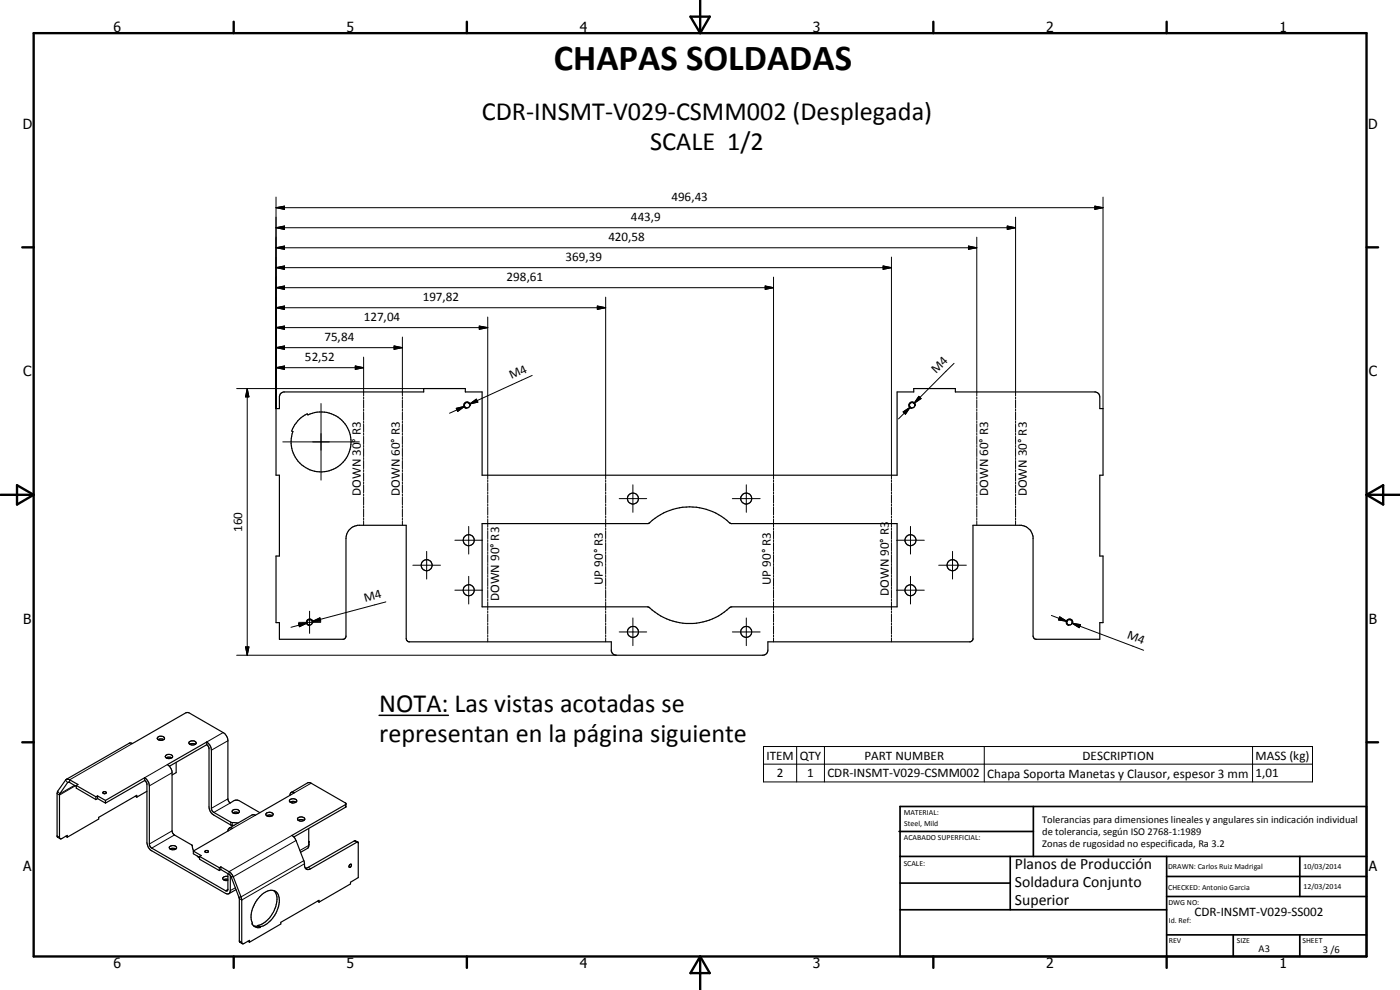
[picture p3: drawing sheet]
<svg xmlns="http://www.w3.org/2000/svg" width="420mm" height="297mm" viewBox="0 0 420 297" stroke-linecap="round" stroke-linejoin="round" font-family="sans-serif">
<g fill="none" stroke="#000" stroke-width=".35">
<path d="M84.3 118l.7-.4h42.2v-1h12.4v1h5.1v25h124.5v-25h5v-1h12.5v1l42.4 .1 .5 .3 .4 .8 .1 3.8h.9v20h-.9v24.2h.9v20h-.9v5h-19.3l-.5-.3-.3-.7v-29.7a4 4 0 0 0-3.5-3.5h-14.5v34.2l-.8 .8h-60.7v2.5a1.52 1.52 0 0 1-1.6 1.5h-44l-.8-.3-.6-.9v-2.8h-60.8l-.6-.4-.2-.6v-34h-14.6a4 4 0 0 0-3.5 4v29.5l-.2 .4-.5 .3h-19.2v-5h-1.1v-20h1.1v-24.2h-1.1v-20h1.1v-3.5zM89.9 125.8l2.3-1.6 .2 .3a9 9 0 0 1 12.8 6.4 9 9 0 0 1-9.6 10.6 9 9 0 0 1-7.7-12l-.4-.2 .3-.6 .7-1.3zM144.7 157.1h49.8a17.8 17.8 0 0 1 24.4-.3l.5 .3h49.8v25l-50 .1a17.9 17.9 0 0 1-24.7-.1h-49.8zM19.9 233.8l18.9-10.8 .9 .1 16.2-9.3 .8 .1 10.3 5.9a3 3 0 0 1 1.4 2.4v17.7l.7 1a2.82 2.82 0 0 1 2.2-.8l6.7 3.7M22.9 236l-2.2-1.3h-.3l-2.5 3.6v13.1l.2 .3M22.9 235.7l.5-.3-2.8-1.6h-.6l-2.8 3.8-.1 13.4 1 .6M22.9 235.7v.8l5.9 3.4M22.9 235.7l5.9 3.4M28.8 239.1v.8M29.3 239.6l2.4 1.4M29.3 238.8l2.4 1.4M29.3 239.6l-.5 .3"/>
<path d="M29.3 238.8v.8M29.3 238.8l-.5 .3M30.9 237.7l.6-.2 .5 .3a.6 .6 0 0 1-.6 .4 .6 .6 0 0 1-.6-.4zM40.6 238.9l.5 .3M41.1 239.2v-.6l-11.5 6.6v.5l-9.4 5.5M43.4 234.2l.7 1v17.7a3 3 0 0 0 1.4 2.4l22.2 12.8a.89 .89 0 0 0 1 0 .89 .89 0 0 0 .4-.9v-4.6M43.4 233.3l1.3 1.6 .1 .9v17.4l.6 1.2 22.6 12.9 .4-.5v-4.7M43.4 234.2l-11.7 6.8M43.4 233.3l-11.7 6.9M43.4 233.3v.9M44.1 237.4l-3 1.8M47.4 221.2a1.19 1.19 0 0 1 1.9 .5 1.29 1.29 0 0 1-2.1-.2z"/>
<path d="M47.4 221.9l.9-.2 .8 .2M49.8 226.7a1.24 1.24 0 0 1 2 .4 1.33 1.33 0 0 1-2.2-.2zM49.9 227.4l.8-.2 .9 .2M52.9 228.7v3.1l-1.3 .7M56.8 222.5h.2a1.36 1.36 0 0 1 1.7 .1l.2 .3a1.15 1.15 0 0 1-1.2 .7 1.15 1.15 0 0 1-1-.9zM56.9 223.3l.7-.2 1 .2M62 223.4l.7 1.1v17.6a3 3 0 0 0 1.5 2.5l5 2.9 1.1 .1M62 222.6a3.1 3.1 0 0 1 1.4 2.5l.2 18 .6 .7 5.2 3 2.1 .1M62 222.6l-11.8 6.8a3.6 3.6 0 0 1 1.4 2.2l.1 18.1 .7 .8 5.2 3 .5 1.8M62 223.4l-11.2 6.5M62 222.6v.8M87 238.6a.84 .84 0 0 1 .4-.9 .84 .84 0 0 1 1 .1l-11.7 6.8-1.1-.1-6.8 4"/>
<path d="M87.4 237.7l5-2.8h.8l10.6 6.2-.1 1.1-15.5 8.9M19.7 250.9l.5 .3M20.2 251.2v-.5l-2.1 1M31.7 240.2v.8M50.8 254.1a1.28 1.28 0 0 1 2.2 .4 1.32 1.32 0 0 1-2.2-.2zM51 254.8a1.54 1.54 0 0 1 1.7 0M58 255.4v.8l1.9 1.1M58 255.4l2.4 1.3-.5 .3M59.2 256.8l.7 .7M59.9 257v.8l5.9 3.4M59.9 257l5.9 3.3M61.5 255.4l.8-.2 .3 .2a.57 .57 0 0 1-.6 .4 .57 .57 0 0 1-.5-.4z"/>
<path d="M68.4 249.4a.88 .88 0 0 1 .4-.9 .88 .88 0 0 1 1 0l-11.8 6.9M69.8 243.1l.2-.1a1.39 1.39 0 0 1 1.8 .3 1.1 1.1 0 0 1-1 .8 1.1 1.1 0 0 1-1.1-.8zM69.9 243.9l.6-.2 1.1 .2M79.8 244.1a1.2 1.2 0 0 1 2.1 .4 1.24 1.24 0 0 1-2.1-.2zM80 244.8a1.54 1.54 0 0 1 1.7 0M86.9 240.1a1.28 1.28 0 0 1 2.2 .3 1.18 1.18 0 0 1-1.2 .6 1.18 1.18 0 0 1-1-.9zM87.7 240.5v.4M87.7 240.5l1.1 .2M87.7 240.5l-.6 .2M89.3 245.5a1.28 1.28 0 0 1 2.2 .4 1.18 1.18 0 0 1-1.2 .5 1.18 1.18 0 0 1-1-.9zM89.5 246.2l.6-.3 1.1 .3M92.7 248.6l-.1 5.5-.2 .4-2.2 1.2"/>
<path d="M92.7 252.4v1.2M92.7 252.6v.2M103.8 241.3l-16.2 9.4 .7 .6 .5 .9 2.6 7a1.22 1.22 0 0 0 .3 1.4 1.22 1.22 0 0 0 1.5 0l14.2-8M105 259.4l.2-.1a.49 .49 0 0 1 .1 .6 .49 .49 0 0 1-.5 .2zM107.4 252.6l-.8-.4-.3 .1-14 8-.7 .2M107.4 252.6l.1 10.7-2.3 1.4v.5l-9.5 5.5M65.8 260.3v.9M66.3 260.9l2.6 1.5 .4 .5 2.5 6.4v13.1l.9 .8M66.3 260.1l2.7 1.6 .7 .7 2.6 6.7 .2 .9v12.8l.6 .4 1.8-1v.5M66.3 260.9l-.5 .3M66.3 260.1v.8M66.3 260.1l-.5 .2"/>
<path d="M67.1 263.9l.6 .3h.7M68.4 263.8l-1.3 .1M68.4 263l-1.1 .1-.5 .3 .3 .5M70.9 266.9l-2.2 1.2M76.1 277.8l1.3 .1M77.4 277.9l.7 .4M77.4 277.7l.7 .4M77.4 277.7v.2M78.1 278.1v.2M82.2 267.3a4.4 4.4 0 0 1 .6 4.7 8.2 8.2 0 0 1-5.4 5.7M82.2 267.3a4.3 4.3 0 0 0-4.3 1.8 7.6 7.6 0 0 0-2.1 7.9l-.2 .2a2.3 2.3 0 0 0 2.5 1.1M82.2 267.3a3.6 3.6 0 0 1 1.4 4.5 8.5 8.5 0 0 1-5.5 6.3"/>
<path d="M95.3 270.4l.4 .3M95.7 270.7v-.6l-11.4 6.6v.5l-9.4 5.5M74.4 282.4l.5 .3"/>
<circle cx="140.2" cy="121.6" r=".81"/>
<circle cx="273.7" cy="121.6" r=".8"/>
<circle cx="189.9" cy="149.6" r="1.65"/>
<circle cx="223.9" cy="149.6" r="1.65"/>
<circle cx="128.1" cy="169.6" r="1.65"/>
<circle cx="140.7" cy="162.1" r="1.64"/>
<circle cx="140.7" cy="177.1" r="1.65"/>
<circle cx="273.3" cy="162.1" r="1.65"/>
<circle cx="273.3" cy="177.1" r="1.65"/>
<circle cx="285.9" cy="169.6" r="1.66"/>
<circle cx="92.9" cy="186.7" r=".82"/>
<circle cx="189.9" cy="189.6" r="1.66"/>
<circle cx="223.9" cy="189.6" r="1.65"/>
<circle cx="321" cy="186.7" r=".81"/>
</g>
<g fill="none" stroke="#000" stroke-width=".3">
<path d="M82.8 59.1v63.5M331 59.1v63.5M82.8 74.3l2.6-.5v1zM82.8 68.3l2.6-.5v1zM82.8 62.3l2.6-.5v1zM82.8 74.3h210.3M82.8 68.3h222M82.8 62.3h248.2M265 79.8l2.5 .5-2.5 .5zM267.5 77.1v66.7M290.6 73.8l2.5 .5-2.5 .5zM293.1 71.2v47.6"/>
<path d="M302.3 67.8l2.5 .5-2.5 .5zM304.8 65.2v53.6M328.6 61.8l2.4 .5-2.4 .5zM82.8 98.3l2.6-.5v1zM82.8 92.3l2.6-.5v1zM82.8 86.3l2.6-.5v1zM82.8 80.3l2.6-.5v1zM82.8 98.3h63.6M82.8 92.3h99M82.8 86.3h149.3M82.8 80.3h184.7M143.8 97.8l2.6 .5-2.6 .5z"/>
<path d="M146.4 95.1v48.7M179.3 91.8l2.5 .5-2.5 .5zM181.8 89.2v54.6M229.6 85.8l2.5 .5-2.5 .5zM232.1 83.1v60.7M71 116.6h56.2M74.2 116.6l.5 2.5h-1zM74.2 116.6v80M82.8 110.3l2.6-.5v1zM82.8 104.3l2.6-.5v1zM82.8 110.3h26.3M82.8 104.3h38"/>
<path d="M106.6 109.8l2.5 .5-2.5 .5zM109.1 107.1v11.7M109.1 119.1v.6M118.3 103.8l2.5 .5-2.5 .5zM120.8 101.1v17.7M120.8 119.1v.6M159.7 112.6l-18.8 8.6M275.7 118.9l.7 .7-2.1 1.4zM276.1 119.3l-1.8 1.7M286.3 109l-12 12M293.1 119.1v.6M304.8 119.1v.6"/>
<path d="M84.9 132.6h23M96.3 121.1v23M109.1 120v2.4M109.1 122.7v.7M109.1 123.7v2.4M109.1 126.4v.6M109.1 127.3v2.4M109.1 130v.6M109.1 130.9v2.4M109.1 133.6v.6M109.1 134.5v2.5M109.1 137.3v.6"/>
<path d="M109.1 138.2v2.4M120.8 120v2.4M120.8 122.7v.7M120.8 123.7v2.4M120.8 126.4v.6M120.8 127.3v2.4M120.8 130v.6M120.8 130.9v2.4M120.8 133.6v.6M120.8 134.5v2.5M120.8 137.3v.6M120.8 138.2v2.4"/>
<path d="M136.9 122.5l2.5-.6-2 1.5zM139.4 121.9l-4.5 2.1M140.9 121.2l2-1.4 .5 .8zM141.2 121.8a1.01 1.01 0 0 0-.8-1.2 1.01 1.01 0 0 0-1.2 .8 1.01 1.01 0 0 0 .8 1.2M143.2 120.2l-2.3 1M271 123.6l2.2-1.4-1.5 2.1zM273.2 122.2l-3.5 3.5M274.7 121.8a.99 .99 0 0 0-.8-1.2 .99 .99 0 0 0-1.1 .8 .99 .99 0 0 0 .8 1.2M293.1 120v2.4M293.1 122.7v.7M293.1 123.7v2.4M293.1 126.4v.6"/>
<path d="M293.1 127.3v2.4M293.1 130v.6M293.1 130.9v2.4M293.1 133.6v.6M293.1 134.5v2.5M293.1 137.3v.6M293.1 138.2v2.4M304.8 120v2.4M304.8 122.7v.7M304.8 123.7v2.4M304.8 126.4v.6M304.8 127.3v2.4"/>
<path d="M304.8 130v.6M304.8 130.9v2.4M304.8 133.6v.6M304.8 134.5v2.5M304.8 137.3v.6M304.8 138.2v2.4M109.1 140.9v.6M109.1 141.9v2.4M109.1 144.6v.6M109.1 145.5v2.4M109.1 148.2v.6M109.1 149.1v2.4"/>
<path d="M109.1 151.8v.6M109.1 152.7v2.5M109.1 155.4v.7M109.1 156.4v1.2M120.8 140.9v.6M120.8 141.9v2.4M120.8 144.6v.6M120.8 145.5v2.4M120.8 148.2v.6M120.8 149.1v2.4M120.8 151.8v.6M120.8 152.7v2.5"/>
<path d="M120.8 155.4v.7M120.8 156.4v1.2M140.7 157.9v8.3M146.4 144.1v.6M146.4 144.9v2.5M146.4 147.7v.6M146.4 148.5v2.4M146.4 151.2v.6M146.4 152.1v2.4M146.4 154.8v.6M146.4 155.7v2.4M146.4 158.4v.6"/>
<path d="M146.4 159.3v2.3M181.8 144.1v.6M181.8 144.9v2.5M181.8 147.7v.6M181.8 148.5v2.4M181.8 151.2v.6M181.8 152.1v2.4M181.8 154.8v.6M181.8 155.7v2.4M181.8 158.4v.6M181.8 159.3v2.3M185.8 149.6h8.3"/>
<path d="M189.9 145.5v8.2M219.8 149.6h8.3M224 145.5v8.2M232.1 144.1v.6M232.1 144.9v2.5M232.1 147.7v.6M232.1 148.5v2.4M232.1 151.2v.6M232.1 152.1v2.4M232.1 154.8v.6M232.1 155.7v2.4M232.1 158.4v.6"/>
<path d="M232.1 159.3v2.3M267.5 144.1v.6M267.5 144.9v2.5M267.5 147.7v.6M267.5 148.5v2.4M267.5 151.2v.6M267.5 152.1v2.4M267.5 154.8v.6M267.5 155.7v2.4M267.5 158.4v.6M267.5 159.3v2.3M273.3 157.9v8.3"/>
<path d="M293.1 140.9v.6M293.1 141.9v2.4M293.1 144.6v.6M293.1 145.5v2.4M293.1 148.2v.6M293.1 149.1v2.4M293.1 151.8v.6M293.1 152.7v2.5M293.1 155.4v.7M293.1 156.4v1.2M304.8 140.9v.6M304.8 141.9v2.4"/>
<path d="M304.8 144.6v.6M304.8 145.5v2.4M304.8 148.2v.6M304.8 149.1v2.4M304.8 151.8v.6M304.8 152.7v2.5M304.8 155.4v.7M304.8 156.4v1.2M123.9 169.6h8.3M128 165.4v8.3M136.5 177.1h8.3M136.5 162.1h8.3"/>
<path d="M140.7 172.9v8.3M146.4 161.9v.6M146.4 162.8v2.4M146.4 165.5v.6M146.4 166.4v2.4M146.4 169.1v.6M146.4 170v2.3M146.4 172.6v.6M146.4 173.5v2.4M146.4 176.2v.6M146.4 177.1v2.4M146.4 179.8v.6"/>
<path d="M181.8 161.9v.6M181.8 162.8v2.4M181.8 165.5v.6M181.8 166.4v2.4M181.8 169.1v.6M181.8 170v2.3M181.8 172.6v.6M181.8 173.5v2.4M181.8 176.2v.6M181.8 177.1v2.4M181.8 179.8v.6M232.1 161.9v.6"/>
<path d="M232.1 162.8v2.4M232.1 165.5v.6M232.1 166.4v2.4M232.1 169.1v.6M232.1 170v2.3M232.1 172.6v.6M232.1 173.5v2.4M232.1 176.2v.6M232.1 177.1v2.4M232.1 179.8v.6M267.5 161.9v.6M267.5 162.8v2.4"/>
<path d="M267.5 165.5v.6M267.5 166.4v2.4M267.5 169.1v.6M267.5 170v2.3M267.5 172.6v.6M267.5 173.5v2.4M267.5 176.2v.6M267.5 177.1v2.4M267.5 179.8v.6M269.1 177.1h8.3M269.1 162.1h8.3M273.3 172.9v8.3"/>
<path d="M281.7 169.6h8.3M285.9 165.4v8.3M71 196.6h113.9M73.7 194.1h1l-.5 2.5zM89.6 187.1l2.5-.2-2.2 1.1zM89.6 186.7h6.7M92.1 186.9l-4.8 1.3M92.9 183.4v6.6M93.7 186.5l2.3-1.1 .3 1zM93.9 186.9a1.01 1.01 0 0 0-.8-1.2 1.01 1.01 0 0 0-1.2 .8 1.01 1.01 0 0 0 .8 1.2M96.1 185.8l-2.4 .7M115.8 180.6l-22.1 5.9"/>
<path d="M146.4 180.7v2.3M146.4 183.4v.5M146.4 184.3v2.3M146.4 186.9v.6M146.4 187.8v2.4M146.4 190.5v.6M146.4 191.4v1.2M181.8 180.7v2.3M181.8 183.4v.5M181.8 184.3v2.3M181.8 186.9v.6M181.8 187.8v2.4"/>
<path d="M181.8 190.5v.6M181.8 191.4v1.2M185.8 189.6h8.3M189.9 185.4v8.3M219.8 189.6h8.3M224 185.4v8.3M232.1 180.7v2.3M232.1 183.4v.5M232.1 184.3v2.3M232.1 186.9v.6M232.1 187.8v2.4M232.1 190.5v.6"/>
<path d="M232.1 191.4v1.2M267.5 180.7v2.3M267.5 183.4v.5M267.5 184.3v2.3M267.5 186.9v.6M267.5 187.8v2.4M267.5 190.5v.6M267.5 191.4v1.2M315.5 184.7l4.7 1.7M318 185.1l2.2 1.3-2.5-.4zM321.7 187l2.6 .4-.4 .9zM321.7 187l2.4 .9"/>
<path d="M321.7 187l21.5 8.1M322 186.9a1.01 1.01 0 0 0-.9-1.2 1.01 1.01 0 0 0-1.1 .8 1.01 1.01 0 0 0 .8 1.2M67 219.8l-5 2.8M19.7 234.1l.6 .7 .2-.1M22.4 235.6l-4.5 2.6-.6-.8M22.6 235.8l-4.7 2.7-.8-.4M39.7 223.1l-18.8 10.9v.8M50.2 229.4l-6.8 3.9M51.6 231.9l-6.8 3.9M68.4 239.7l-5 2.8M68.4 222.2l-5 2.9M93.4 235l-5 2.8"/>
<path d="M229.1 224h164.8v10.6h-164.8zM229.1 229.3h164.8M239.1 224v10.6M247.4 224v10.6M295.4 224v10.6M375.9 224v10.6M17.1 250.8l.8 .4M51.6 249.3l-6.8 3.9M52.4 250.5l-6.9 4M69.1 240.9l-4.9 2.9M69.2 246.7v.8M69.7 246.8v.8"/>
<path d="M76.7 244.6l-6.9 3.9M87.6 250.7l-18.9 10.8v.8M88.8 252.2l-18.8 10.9h-.6M91.2 258.2l-18.9 10.9-.6 .1M91.4 259.2l-18.9 10.8-.7-.4M92.7 253.7l-2.7 1.5M103.7 241.4v.8M106.3 252.3l.7 .4M68.4 266.8l-.7 .5M70.6 266.4l-1.5 .8M92.5 260.2l.7 .4M71.8 282.3l.7 .4"/>
</g>
<g fill="none" stroke="#000" stroke-width=".71">
<path d="M10.1 9.9h400v277.1h-400zM70.1 6.5v3.4M140.1 6.5v3.4M207.2 5h5.8l-2.9 4.9zM210.1 0v9.9M280.1 6.5v3.4M350.1 6.5v3.4M6.7 74.2h3.4M410.1 74.2h3.5M.1 148.5h10M5.1 145.6l5 2.9-5 2.9zM410.1 148.5h10"/>
<path d="M410.1 148.5l5-2.9v5.8zM6.7 222.7h3.4M410.1 222.7h3.5M70.1 287v3.4M140.1 287v3.4M210.1 287v10M210.1 287l2.9 5h-5.8zM280.1 287v3.4M350.1 287v3.4"/>
</g>
<g fill="none" stroke="#000" stroke-width=".51">
<path d="M269.8 249.5h40.3M270.1 242h140v45h-140zM270.1 257h140M303.2 257v16M310.1 242v15M350.1 257v30M390.1 257v12M270.1 265h33.1M270.1 273h80M350.1 269h60M350.1 263h60M350.1 280.5h60"/>
<path d="M370.1 280.5v6.5M390.1 280.5v6.5"/>
</g>
<g fill="#000">
<path d="M82.8 80.3l2.6-.5v1zM82.8 74.3l2.6-.5v1zM82.8 68.3l2.6-.5v1zM82.8 62.3l2.6-.5v1zM290.6 73.8l2.5 .5-2.5 .5zM302.3 67.8l2.5 .5-2.5 .5zM328.6 61.8l2.4 .5-2.4 .5zM82.8 98.3l2.6-.5v1zM82.8 92.3l2.6-.5v1zM82.8 86.3l2.6-.5v1zM143.8 97.8l2.6 .5-2.6 .5zM179.3 91.8l2.5 .5-2.5 .5z"/>
<path d="M229.6 85.8l2.5 .5-2.5 .5zM265 79.8l2.5 .5-2.5 .5zM74.2 116.6l.5 2.5h-1zM82.8 110.3l2.6-.5v1zM82.8 104.3l2.6-.5v1zM106.6 109.8l2.5 .5-2.5 .5zM118.3 103.8l2.5 .5-2.5 .5zM140.9 121.2l2-1.4 .5 .8zM275.7 118.9l.7 .7-2.1 1.4zM136.9 122.5l2.5-.6-2 1.5zM271 123.6l2.2-1.4-1.5 2.1zM73.7 194.1h1l-.5 2.5z"/>
<path d="M89.6 187.1l2.5-.2-2.2 1.1zM93.7 186.5l2.3-1.1 .3 1zM318 185.1l2.2 1.3-2.5-.4zM321.7 187l2.6 .4-.4 .9z"/>
</g>
<path d="M113.8 214.6h20.8" fill="none" stroke="#000" stroke-width=".46"/>
<text font-size="11" x="166.2" y="20.9">CHAPAS SOLDADAS</text>
<g font-size="7.9">
<text x="144.6" y="36.1">CDR-INSMT-V029-CSMM002 (Desplegada)</text>
<text x="195.1" y="45.1">SCALE 1/2</text>
<text x="113.8" y="213.5">NOTA: Las vistas acotadas se</text>
<text x="113.8" y="222.5">representan en la página siguiente</text>
</g>
<g font-size="4.7">
<text x="304.6" y="260.8">Planos de Producción</text>
<text x="304.6" y="266.2">Soldadura Conjunto</text>
<text x="304.6" y="271.6">Superior</text>
</g>
<g font-size="4.2">
<text x="34" y="9.6">6</text>
<text x="104" y="9.6">5</text>
<text x="174" y="9.6">4</text>
<text x="244" y="9.6">3</text>
<text x="314" y="9.6">2</text>
<text x="384" y="9.6">1</text>
<text x="6.8" y="38.7">D</text>
<text x="410.6" y="38.7">D</text>
<text x="7" y="112.9">C</text>
<text x="410.8" y="112.9">C</text>
<text x="7" y="187.1">B</text>
<text x="410.8" y="187.1">B</text>
<text x="7" y="261.4">A</text>
<text x="410.8" y="261.4">A</text>
<text x="34" y="290.4">6</text>
<text x="104" y="290.4">5</text>
<text x="174" y="290.4">4</text>
<text x="244" y="290.4">3</text>
<text x="314" y="290.4">2</text>
<text x="384" y="290.4">1</text>
</g>
<g font-size="3.9">
<text x="201.5" y="60.3">496,43</text>
<text x="189.3" y="66.3">443,9</text>
<text x="182.6" y="72.3">420,58</text>
<text x="169.7" y="78.3">369,39</text>
<text x="152" y="84.3">298,61</text>
<text x="126.9" y="90.3">197,82</text>
<text x="109.2" y="96.3">127,04</text>
<text x="97.4" y="102.3">75,84</text>
<text x="91.5" y="108.3">52,52</text>
<text x="153.5" y="113.8" transform="rotate(-25 153.5 113.8)">M4</text>
<text x="280.9" y="112.3" transform="rotate(-45 280.9 112.3)">M4</text>
<text x="108.3" y="148.8" transform="rotate(-90 108.3 148.8)">DOWN 30° R3</text>
<text x="120" y="148.8" transform="rotate(-90 120 148.8)">DOWN 60° R3</text>
<text x="296.5" y="148.8" transform="rotate(-90 296.5 148.8)">DOWN 60° R3</text>
<text x="308.2" y="148.9" transform="rotate(-90 308.2 148.9)">DOWN 30° R3</text>
<text x="72.7" y="159.6" transform="rotate(-90 72.7 159.6)">160</text>
<text x="181" y="175.5" transform="rotate(-90 181 175.5)">UP 90° R3</text>
<text x="231.3" y="175.5" transform="rotate(-90 231.3 175.5)">UP 90° R3</text>
<text x="266.8" y="178.7" transform="rotate(-90 266.8 178.7)">DOWN 90° R3</text>
<text x="109.5" y="180.7" transform="rotate(-15 109.5 180.7)">M4</text>
<text x="149.8" y="180.3" transform="rotate(-90 149.8 180.3)">DOWN 90° R3</text>
<text x="338.1" y="191.5" transform="rotate(21 338.1 191.5)">M4</text>
<text x="230" y="227.9">ITEM</text>
<text x="240" y="227.9">QTY</text>
<text x="259.4" y="227.9">PART NUMBER</text>
<text x="324.9" y="227.9">DESCRIPTION</text>
<text x="233.1" y="233.2">2</text>
<text x="242.3" y="233.2">1</text>
<text x="248.3" y="233.2">CDR-INSMT-V029-CSMM002</text>
<text x="296.3" y="233.3">Chapa Soporta Manetas y Clausor, espesor 3 mm</text>
<text x="376.8" y="228">MASS (kg)</text>
<text x="376.8" y="233.2">1,01</text>
<text x="358.5" y="275">CDR-INSMT-V029-SS002</text>
</g>
<g font-size="3.1">
<text x="312.7" y="246.8">Tolerancias para dimensiones lineales y angulares sin indicación individual</text>
<text x="312.7" y="250.4">de tolerancia, según ISO 2768-1:1989</text>
<text x="312.7" y="254">Zonas de rugosidad no especificada, Ra 3.2</text>
<text x="377.7" y="285.6">A3</text>
<text x="397" y="285.9">3 /6</text>
</g>
<g font-size="2.4">
<text x="271.2" y="244.4">MATERIAL:</text>
<text x="271.3" y="252">ACABADO SUPERFICIAL:</text>
<text x="271.4" y="247.9">Steel, Mild</text>
<text x="271.2" y="259.7">SCALE:</text>
<text x="350.6" y="260.8">DRAWN: Carlos Ruiz Madrigal</text>
<text x="391.2" y="260.6">10/03/2014</text>
<text x="350.6" y="267">CHECKED: Antonio Garcia</text>
<text x="391.2" y="266.7">12/03/2014</text>
<text x="350.6" y="271.4">DWG NO:</text>
<text x="350.8" y="276.9">Id. Ref:</text>
<text x="350.8" y="282.8">REV</text>
<text x="371.2" y="282.9">SIZE</text>
<text x="390.9" y="282.9">SHEET</text>
</g>
</svg>
